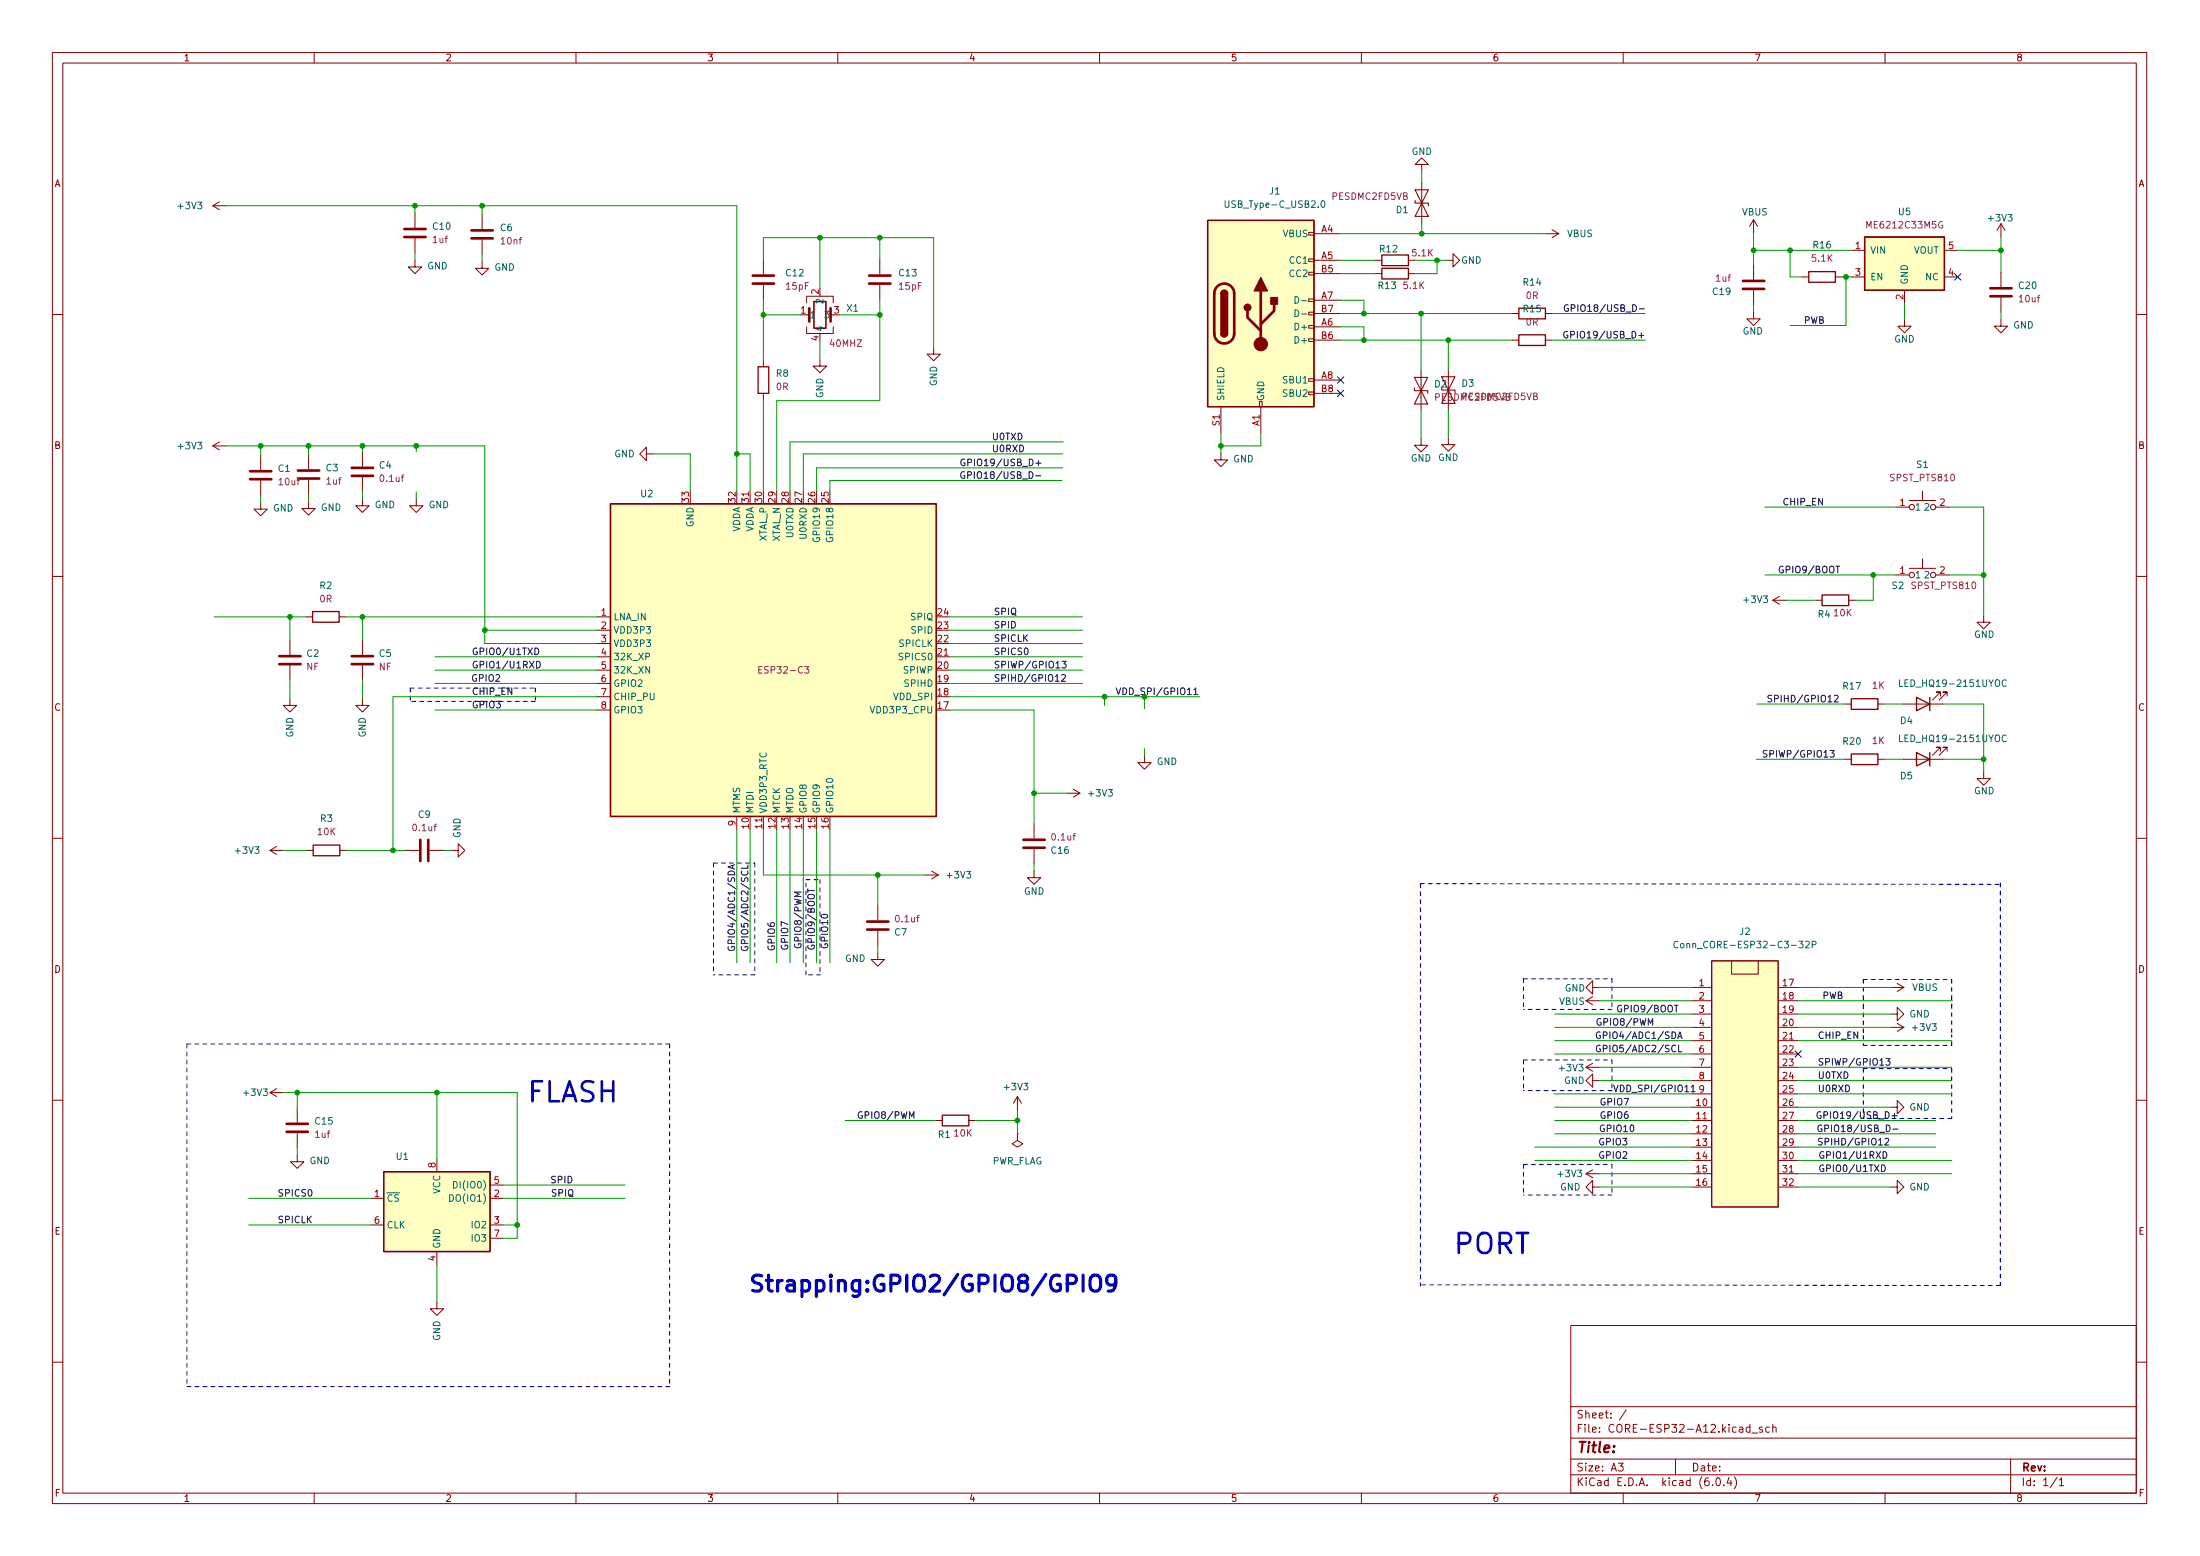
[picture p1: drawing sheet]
<svg xmlns="http://www.w3.org/2000/svg" width="420mm" height="297mm" viewBox="0 0 420 297" stroke-linecap="round" stroke-linejoin="round" font-family="sans-serif">
<g fill="none" stroke="#840000" stroke-width=".19">
<path d="M10 10h400v277h-400zM12 12h396v273h-396zM60 10v2M110 10v2M160 10v2M210 10v2M260 10v2M310 10v2M360 10v2M40.6 39.3l1.3 .7M40.6 39.3h2.6M41.9 38.5l-1.3 .8"/>
<path d="M271.5 31.4h1.3l-1.3-1.3-1.2 1.3h1.2v1.3M271.5 35v7.6M79.2 49.7v1.3h1.3l-1.3 1.2-1.2-1.2h1.2M79.2 40.7v2.8M79.2 45.5v2.8M92.1 49.9v1.3h1.2l-1.2 1.3-1.3-1.3h1.3M92.1 40.9v2.8M92.1 45.8v2.8M145.8 49.6v2.8M145.8 54.4v2.8M154.1 57.8v-1.2h5v1.2M168 49.6v2.8"/>
<path d="M168 54.4v2.8M249.9 59.6h1.1v.5h-1.1zM249.9 57.1h1.1v.5h-1.1zM249.9 52h1.1v.5h-1.1zM249.9 49.4h1.1v.5h-1.1zM249.9 44.4h1.1v.5h-1.1zM251 49.7h5M251 52.2h5M251 59.9h5M251 44.6h5M251 57.3h5M262.6 49.7h1.3"/>
<path d="M262.6 52.2h1.3M269 49.7h1.3M269 52.2h1.3M276.2 49.7h1.3v-1.3l1.3 1.3-1.3 1.3v-1.3M288.8 59.9h1.3M295.1 59.9h1.3M295.1 44.6h2.6M296.4 43.9l1.3 .7M297.7 44.6l-1.3 .8M334.9 59.6v1.3h1.3l-1.3 1.2-1.3-1.2h1.3M334.9 41.9l-.8 1.3M334.9 41.9v2.6"/>
<path d="M334.9 50.6v2.8M334.9 55.4v2.8M334.9 41.9l.8 1.3M344.2 52.9h1.2M350.5 52.9h1.3M353.6 47.8h2.5M353.6 52.9h2.5M363.7 55.4v2.5M371.3 47.8h2.6M371.3 52.9h2.6M382.1 42.7l-.7 1.3M382.1 42.7v2.5"/>
<path d="M382.1 52v2.8M382.1 56.8v2.8M382.1 42.7l.8 1.3M10 60h2M145.8 68.7v1.3M145.8 75.1v1.3M154.1 62.4v1.3h5v-1.3M154.1 60.1h.5M156.6 68.6v1.3h1.3l-1.3 1.3-1.3-1.3h1.3M178.3 66.3v1.3h1.3l-1.3 1.3-1.3-1.3h1.3M233.2 77.6v5.1M240.5 76.6h.5v1h-.5z"/>
<path d="M240.8 77.6v5.1M249.9 74.8h1.1v.5h-1.1zM249.9 72.3h1.1v.5h-1.1zM249.9 64.7h1.1v.5h-1.1zM249.9 62.1h1.1v.5h-1.1zM251 64.9h5M251 62.4h5M251 72.6h5M251 75.1h5M271.4 70.8v7.6M276.6 70.6v7.7M288.8 64.9h1.3"/>
<path d="M295.1 64.9h1.3M363.7 61v1.3h1.3l-1.3 1.2-1.2-1.2h1.2M382.1 61v1.3h1.3l-1.3 1.2-1.2-1.2h1.2M408 60h2M40.6 85.1l1.3 .8M40.6 85.1h2.6M41.9 84.4l-1.3 .7M49.8 95.9v1.3h1.3l-1.3 1.3-1.3-1.3h1.3M49.8 86.9v2.8M49.8 91.7v2.8M58.9 95.8v1.3h1.3l-1.3 1.2-1.2-1.2h1.2M58.9 86.8v2.8"/>
<path d="M58.9 91.6v2.8M69.2 95.3v1.3h1.3l-1.3 1.2-1.3-1.2h1.3M69.2 86.3v2.8M69.2 91.1v2.8M79.5 95.3v1.3h1.3l-1.3 1.2-1.3-1.2h1.3M123.4 86.7v-1.3l-1.2 1.3 1.2 1.2v-1.2h1.3M143.3 93.6v2.6M233.2 86.5v1.3h1.2l-1.2 1.3-1.3-1.3h1.3M271.4 83.7v1.3h1.3l-1.3 1.3-1.3-1.3h1.3M276.6 83.6v1.3h1.3l-1.3 1.2-1.3-1.2h1.3M362.1 96.8h2.5M364.6 95.5h5.1"/>
<path d="M367.2 93.8v1.7M369.7 96.8h2.5M10 110h2M58.4 117.8h1.3M64.8 117.8h1.2M114 117.8h2.6M338.6 114.6l1.3 .8M338.6 114.6h2.5M339.9 113.8l-1.3 .8M346.7 114.6h1.3M353.1 114.6h1.2M362.1 109.8h2.5"/>
<path d="M364.6 108.5h5.1M367.2 106.7v1.8M369.7 109.8h2.5M378.8 117.5v1.3h1.3l-1.3 1.3-1.2-1.3h1.2M408 110h2M55.4 133.4v1.3h1.2l-1.2 1.2-1.3-1.2h1.3M55.4 122.2v2.8M55.4 127v2.8M69.2 133.4v1.3h1.3l-1.3 1.2-1.3-1.2h1.3M69.2 122.2v2.8M69.2 127v2.8M114 120.3h2.6"/>
<path d="M114 125.4h2.6M114 122.8h2.6M114 127.9h2.6M114 130.5h2.6M114 133h2.6M114 135.5h2.6M178.8 125.4h2.6M352.3 134.4h1.3M358.6 134.4h1.3M363.5 134.4h7.6M370.6 132.9v-.8h-.8h.8l-1.5 1.5M371.9 132.9v-.8h-.8h.8l-1.6 1.5"/>
<path d="M140.7 155.9v2.5M145.8 155.9v2.5M197.5 157.3v2.8M203.7 151.4h2.5M205 150.7l1.2 .7M206.2 151.4l-1.2 .8M218.6 144.3v1.3h1.2l-1.2 1.2-1.3-1.2h1.3M352.3 144.9h1.3M358.6 144.9h1.3M363.5 144.9h7.6M370.6 143.4v-.7h-.8h.8l-1.5 1.5M371.9 143.4v-.7h-.8h.8l-1.6 1.5"/>
<path d="M378.8 147.4v1.2h1.3l-1.3 1.3-1.2-1.3h1.2M10 160h2M51.6 162.3h2.5M51.6 162.3l1.2 .8M52.8 161.6l-1.2 .7M58.5 162.3h1.3M64.9 162.3h1.3M77.2 162.3h2.8M82 162.3h2.8M86.2 162.3h1.3v-1.2l1.3 1.2-1.3 1.3v-1.3M167.6 172.9v2.8M167.6 177.7v2.8"/>
<path d="M176.7 167h2.5M177.9 166.3l1.3 .7M179.2 167l-1.3 .8M197.5 166.3v1.2h-1.3l1.3 1.3 1.3-1.3h-1.3M197.5 162.1v2.8M408 160h2M167.6 181.9v1.3h-1.2l1.2 1.2 1.3-1.2h-1.3M302.9 191l1.3 .8M302.9 191h2.5M304.2 188.5v-1.3l-1.3 1.3 1.3 1.3v-1.3h1.2M304.2 190.3l-1.3 .7M323.1 188.5h3.8"/>
<path d="M323.1 191h3.8M323.1 193.6h3.8M323.1 196.1h3.8M323.1 198.7h3.8M326.9 183.4h12.7v47h-12.7zM330.7 183.4v2.6h5.1v-2.6M339.6 188.5h3.8M339.6 191h3.8M339.6 193.6h3.8M339.6 196.1h3.8M339.6 198.7h3.8M361.1 193.6h1.2v-1.3l1.3 1.3-1.3 1.3v-1.3"/>
<path d="M361.1 188.5h2.5M361.1 196.1h2.5M362.3 187.7l1.3 .8M362.3 195.4l1.3 .7M363.6 188.5l-1.3 .8M363.6 196.1l-1.3 .8M10 210h2M51.6 208.6l1.2 .7M51.6 208.6h2.5M52.8 207.8l-1.2 .8M56.8 211.5v2.8M56.8 216.3v2.8"/>
<path d="M178.7 213.9h1.3M185 213.9h1.3M194.3 216.4v1.3l1 .6-1 .7-1-.7 1-.6M194.3 216.4h.1M194.3 209.3l-.8 1.3M194.3 209.3v2.6M194.3 209.3l.8 1.3M302.9 203.7l1.3 .8M302.9 203.7h2.5M304.2 206.3v-1.3l-1.3 1.3 1.3 1.3v-1.3h1.2M304.2 203l-1.3 .7M323.1 203.7h3.8"/>
<path d="M323.1 213.9h3.8M323.1 211.4h3.8M323.1 216.4h3.8M323.1 219h3.8M323.1 201.2h3.8M323.1 206.3h3.8M323.1 208.8h3.8M339.6 203.7h3.8M339.6 213.9h3.8M339.6 211.4h3.8M339.6 216.4h3.8M339.6 219h3.8"/>
<path d="M339.6 201.2h3.8M339.6 206.3h3.8M339.6 208.8h3.8M361.1 211.4h1.2v-1.3l1.3 1.3-1.3 1.2v-1.2M408 210h2M56.8 220.5v1.3h1.2l-1.2 1.2-1.3-1.2h1.3M70.7 228.8h2.6M70.7 233.8h2.6M83.4 221.1v2.6M83.4 238.9v2.6M93.6 228.8h2.5M93.6 233.8h2.5"/>
<path d="M93.6 226.2h2.5M93.6 236.4h2.5M302.9 224.1h2.5M302.9 224.1l1.3 .7M304.2 226.6v-1.3l-1.3 1.3 1.3 1.3v-1.3h1.2M304.2 223.3l-1.3 .8M323.1 221.5h3.8M323.1 224.1h3.8M323.1 226.6h3.8M339.6 221.5h3.8M339.6 224.1h3.8M339.6 226.6h3.8"/>
<path d="M361.1 226.6h1.2v-1.3l1.3 1.3-1.3 1.3v-1.3M83.4 248.6v1.2h1.3l-1.3 1.3-1.2-1.3h1.2M300 253h108v32h-108zM10 260h2M300 278.5h108M300 274.5h108M300 268.5h108M309.1 279.3h.9l-.5 .6 .4 .1v.7l-.2 .1-.6-.1M310.6 269.1l-1.3 2M320 278.5v3M334.2 272.5l-.4-.1-.3 .3 .1 .6h.6M334.2 271.9v1.5"/>
<path d="M334.6 273.6h1.1M336.6 272.5l-.4-.1-.2 .2 .1 .2 .5 .2v.3h-.6M337.9 272.5l-.4-.1-.3 .3 .2 .6h.5M338.6 272.6l.2-.2 .3 .1 .1 .9M338.6 271.9v1.5M384 278.5v6.5M408 260h2M60 285v2M110 285v2M160 285v2M210 285v2M260 285v2"/>
<path d="M300 281.5h108M310 285v2M327.1 283.5v.1M327.9 282.2l.2-.1a.8 .8 0 0 1 .5 .8 .8 .8 0 0 1-.5 .7 1 1 0 0 1-.2-1.4zM329.2 283.5v.1M330.2 282l-.3 1.1h.9M330.6 282.6v1M331.2 281.9a1.72 1.72 0 0 1 0 2.3M360 285v2M392.9 282l-1.3 2M393.3 282.5l.4-.4v1.5M393.3 283.6h.8"/>
<circle cx="365.1" cy="96.8" r=".51"/>
<circle cx="369.2" cy="96.8" r=".51"/>
<circle cx="365.1" cy="109.8" r=".51"/>
<circle cx="369.2" cy="109.8" r=".51"/>
</g>
<path d="M270.3 36.2h2.5l-1.3 2.6zM270.3 38.3v.5h2.5v.5M271.5 38.8l1.3 2.5h-2.5zM270.1 74.1v.5h2.6v.5M270.1 72h2.6l-1.3 2.6zM271.4 74.6l1.3 2.5h-2.6zM275.3 74v.5h2.6v.5M275.3 71.9h2.6l-1.3 2.6zM276.6 74.5l1.3 2.5h-2.6z" fill="none" stroke="#840000" stroke-width=".2"/>
<g fill="none" stroke="#840000" stroke-width=".51">
<path d="M77.2 45.2h4.1M77.2 43.7h4.1M90 45.5h4.1M90 44h4.1M143.8 54.1h4M143.8 52.6h4M154.6 58.8v2.6M158.6 58.8v2.6M166 54.1h4.1M166 52.6h4.1M232.5 54.7a1.91 1.91 0 0 1 2-.4 1.91 1.91 0 0 1 1.2 1.7v7.7a1.91 1.91 0 0 1-1.9 1.9 1.91 1.91 0 0 1-1.9-1.9v-7.8l.2-.7zM238.3 59.3v1.3l2.5 2.6"/>
<path d="M240.8 55.5v10.2M243.3 58.1v1.2l-2.5 2.6M332.9 53.6h4M332.9 55.2h4M380.1 56.6h4.1M380.1 55h4.1M47.8 91.5h4M47.8 90h4M56.9 91.3h4.1M56.9 89.8h4.1M67.2 90.8h4M67.2 89.3h4"/>
<path d="M53.3 126.8h4.1M53.3 125.3h4.1M67.2 126.8h4M67.2 125.3h4M80.3 160.3v4.1M81.8 160.3v4.1M165.6 175.9h4.1M165.6 177.5h4.1M195.5 160.3h4M195.5 161.8h4M54.7 216.1h4.1M54.7 214.5h4.1"/>
</g>
<g fill="none" stroke="#840000" stroke-width=".25">
<path d="M230.6 42.1h20.4v35.5h-20.4zM233.2 56a.64 .64 0 0 1 .6-.6 .64 .64 0 0 1 .6 .6M263.9 48.7h5.1v2h-5.1zM263.9 51.2h5.1v2h-5.1zM290.1 58.8h5v2.1h-5zM345.4 51.9h5.1v2h-5.1zM356.1 45.2h15.2v10.2h-15.2zM144.8 70h2v5.1h-2zM233.2 63.7a.64 .64 0 0 0 .6 .6 .64 .64 0 0 0 .6-.6M290.1 63.9h5v2h-5zM116.6 96.2h62.2v59.7h-62.2zM59.7 116.7h5.1v2.1h-5.1z"/>
<path d="M348 113.6h5.1v2h-5.1zM353.6 133.4h5v2h-5zM366 133.1l2.6 1.3-2.6 1.3zM368.6 133.1v2.6M353.6 143.9h5v2.1h-5zM366 143.7l2.6 1.2-2.6 1.3zM368.6 143.7v2.5M59.8 161.3h5.1v2.1h-5.1zM180 212.9h5v2h-5zM73.3 223.7h20.3v15.2h-20.3z"/>
</g>
<g fill="#ffffc2" stroke="#ffffc2" stroke-width=".19">
<path d="M230.6 42.1h20.4v35.5h-20.4z"/>
<path d="M356.1 45.2h15.2v10.2h-15.2z"/>
<path d="M116.6 96.2h62.2v59.7h-62.2z"/>
<path d="M73.3 223.7h20.3v15.2h-20.3z"/>
<path d="M326.9 183.4h12.7v47h-12.7z"/>
</g>
<g fill="#840000" stroke="#840000" stroke-width=".25">
<path d="M233.2 63.7h1.2a.64 .64 0 0 1-.6 .6 .64 .64 0 0 1-.6-.6z"/>
<path d="M233.2 56h1.2v7.7h-1.2z"/>
<path d="M233.4 55.6a.64 .64 0 0 1 .6-.1 .64 .64 0 0 1 .4 .5h-1.2z"/>
<path d="M240.8 53l1.3 2.5h-2.6z"/>
<path d="M242.7 56.8h1.3v1.3h-1.3z"/>
<circle cx="238.3" cy="58.7" r=".63"/>
</g>
<circle cx="240.8" cy="65.7" r="1.27" fill="#840000" stroke="#840000" stroke-width=".19"/>
<g fill="none" stroke="#006464" stroke-width=".19">
<path d="M234 38.3v1.1l.2 .2h.2l.3-.2v-1.1M252.5 38.4l.1-.1a.68 .68 0 0 1 .4 .7 .68 .68 0 0 1-.4 .6 .84 .84 0 0 1-.1-1.2zM247.3 56.6a.64 .64 0 0 1 .8 .7 .64 .64 0 0 1-.8 .6zM247.3 59.2a.64 .64 0 0 1 .8 .6 .64 .64 0 0 1-.8 .6zM248.6 57.4h1M248.6 59.9h1M362.8 129.8v1.2h.6M383.2 129.9a.6 .6 0 0 0-.9 .4 .6 .6 0 0 0 .6 .7l.3-.1M362.8 140.3v1.3h.6M383.2 140.4a.6 .6 0 0 0-.9 .5 .6 .6 0 0 0 .6 .7l.3-.1M320.5 179.8a.6 .6 0 0 0-.9 .4 .6 .6 0 0 0 .6 .8l.3-.2M344.8 179.8l.5-.1 .3 .3-.8 1h.8"/>
<path d="M321.1 180.2l.3-.1 .2 .2v.4l-.2 .3-.3-.1-.2-.2zM346.1 180.3h.6l.1-.2v-.3l-.7-.1v1.3M85.9 228.1a.64 .64 0 0 1 .7 .6 .64 .64 0 0 1-.7 .6zM86.6 225.5a.64 .64 0 0 1 .7 .7 .64 .64 0 0 1-.7 .6z"/>
</g>
<path d="M289.3 75a.64 .64 0 0 1 .8 .7 .64 .64 0 0 1-.8 .6zM291.2 75h-.6l-.1 .6 .2-.1 .4 .1 .2 .2-.1 .4-.2 .1-.5-.1M291.6 75l.4 1.3 .5-1.3M292.9 75.6h.5l.1-.4-.6-.2v1.3h.5l.2-.1v-.3l-.3-.3M144.9 127.8h.4M145.5 127.2h-.6v1.3h.6M153.7 127.2h.8l-.5 .5 .4 .1v.6l-.2 .1-.5-.1" fill="none" stroke="#840084" stroke-width=".19"/>
<path d="M155.4 57.6h2.3v5h-2.3z" fill="none" stroke="#840000" stroke-width=".3"/>
<g fill="none" stroke="#0f0f0f" stroke-width=".19">
<path d="M311.8 58.2a.64 .64 0 0 1 .7 .6 .64 .64 0 0 1-.7 .6zM313.1 59h.9M313 64h.9M313.5 63.6v.9M196.5 90.1a.64 .64 0 0 1 .8 .6 .64 .64 0 0 1-.8 .6zM197.8 90.8h1M197.8 88.4h1M198.3 87.9v1M340.5 108.1a.59 .59 0 0 0-.7 .6 .59 .59 0 0 0 .7 .6l.1-.5h-.3M102.2 123.7a.64 .64 0 0 1 .7 .6 .64 .64 0 0 1-.7 .7zM102.5 126.2a.64 .64 0 0 1 .7 .7 .64 .64 0 0 1-.7 .6zM202.8 128.9l.4-.1 .3 .3-.8 1h.8"/>
<path d="M202.8 126.2h.8l-.4 .5 .3 .2v.5l-.1 .1-.6-.1M228 131.7l.4-.4v1.3M228 132.6h.7M350.3 132.8l.5-.1 .3 .4-.8 .9h.8M349.5 143.3h.8l-.4 .4 .3 .2v.5l-.2 .1-.5-.1M139.1 166.5a.68 .68 0 0 1 .8-.2 .68 .68 0 0 1 .4 .7h-1.3zM139.9 165.2v.6M140.3 165.1l-1.3 .4 1.3 .4M141.7 166.3a.6 .6 0 0 0 .4 .8 .6 .6 0 0 0 .7-.6l-.1-.2M142.8 165.1v.6h-1.2M153 170.3h-1.3l.9 .4-.9 .5h1.3M154.3 169.7v.7"/>
<path d="M154.3 170h1.2M314.8 195.7v-1.3l.4 1 .4-1v1.3M319.3 197a.64 .64 0 0 1 .7 .6 .64 .64 0 0 1-.7 .7zM319.8 191.9h.7M320 199.6a.6 .6 0 0 0-.8 .5 .6 .6 0 0 0 .6 .7l.2-.1M320.1 191.9v1.3M320.4 198.3l.4-1.3 .5 1.3M320.5 197.9h.6M320.6 199.5v1.3h.6M173.7 213.5v-1.3l.4 .9 .4-.9v1.3M323 207.5l.4-.4v1.3M323 208.4h.7"/>
<path d="M359.6 219.8a.64 .64 0 0 1 .8 .7 .64 .64 0 0 1-.8 .6zM360 217.4l.5-.1 .2 .4-.8 .9h.8M360.2 202.1h.8l-.5 .4 .4 .2v.5l-.2 .1-.5-.1M360.2 214.8a.64 .64 0 0 1 .8 .6 .64 .64 0 0 1-.8 .6zM361.3 213h1M361.5 215.6h1M361.8 212.5v1M359.3 222.4a.64 .64 0 0 1 .8 .6 .64 .64 0 0 1-.8 .7z"/>
</g>
<path d="M206.9 243.4v3.1M208.6 243.6a1.01 1.01 0 0 1 1.1-.1 1.01 1.01 0 0 1 .5 .9v1.1a1.02 1.02 0 0 1-1 1 1.02 1.02 0 0 1-1-1v-1.1l.1-.5zM213.1 244.7l-.1 .3-.5 .3h-.6l-.4-.3-.1-.3v-.7l.3-.4 .2-.2h.6l.5 .3a2.02 2.02 0 0 1-.8 2.8h-.5" fill="none" stroke="#0000c2" stroke-width=".61"/>
<g fill="none" stroke="#0000c2" stroke-width=".19" stroke-dasharray=".8 .8">
<path d="M78.4 131.4v2.5M78.4 131.4h23.8M102.2 131.4v2.5M102.2 133.9h-23.8M136.3 164.8h7.8M136.3 164.8v21.3M144.1 164.8v21.3M153.9 167.9h2.7M156.6 167.9v18.2M271.3 168.7l110.7 .1M271.3 168.7v76.8M382 168.6v76.8"/>
<path d="M35.7 199.3h92.2M35.7 199.3v65.4M127.9 199.3v65.4M144.1 186.1h-7.8M153.9 186.1v-18.2M156.7 186.1h-2.8M291 186.9v5.8M291 186.9h16.8M307.8 192.7h-16.8M307.8 186.9v5.8M355.9 197.6v2M355.9 199.6h16.8"/>
<path d="M355.9 187v3.2M355.9 190.2v1.7M355.9 187h16.8M355.9 191.8v5.8M372.7 199.6v-2.1M372.7 187v3.2M372.7 190.2v1.7M372.7 191.8v5.8M291 202.3v5.9M291 202.3h16.8M307.8 202.3v5.9M307.8 208.2h-16.8"/>
<path d="M355.9 204h16.8M355.9 204v9.5M372.7 213.5h-16.8M372.7 204v.1M372.7 204v9.5M291 222.3v5.8M291 222.3h16.8M307.8 222.3v5.8M307.8 228.1h-16.8M382 245.4l-110.7-.1M127.9 264.7h-92.2"/>
</g>
<g fill="none" stroke="#009600" stroke-width=".19">
<path d="M43.2 39.3h97.5v54.3M79.2 39.3v1.4M92.1 39.3v1.6M271.5 32.7v2.3M79.2 48.3v1.4M92.1 48.6v1.3M145.8 49.6v-4.2h32.5v20.9M145.8 57.2v11.5M156.6 45.4v9.6M168 57.2v19.3h-19.7v17.1M168 45.4v4.2M256 52.2h6.6"/>
<path d="M256 59.9h32.8M256 44.6h39.1M256 49.7h6.6M256 57.3h4.5v2.6M270.3 49.7h5.9M271.4 59.9v10.9M271.5 42.6v2M274.4 49.7v2.5h-4.1M296.4 59.9h17.8M334.9 44.5v6.1M334.9 58.2v1.4M334.9 47.8h18.7"/>
<path d="M341.9 47.8v5.1h2.3M351.8 52.9h1.8M352.6 52.9v9.2h-10.7M363.7 57.9v3.1M373.9 47.8h8.2M382.1 45.2v6.8M382.1 59.6v1.4M145.8 76.4v17.2M145.8 60.1h7M156.6 65.2v3.4M160.4 60.1h7.6M256 64.9h32.8"/>
<path d="M256 62.4h4.5v2.5M271.4 78.4v5.3M276.6 64.9v5.7M276.6 78.3v5.3M296.4 64.9h17.8M43.2 85.1h49.4v37.7h21.4M49.8 85.1v1.8M49.8 94.5v1.4M58.9 85.1v1.7M58.9 94.4v1.4M69.2 85.1v1.2M69.2 93.9v1.4"/>
<path d="M79.5 85.1v1.2M79.5 93.9v1.4M124.7 86.7h7.1v6.9M140.7 86.7h2.6v6.9M202.8 91.7h-44.3v1.9M202.9 86.7h-49.5v6.9M202.9 89.3h-46.9v4.3M203.1 84.4h-52.2v9.2M233.2 82.7v3.8M240.8 82.7v2.4h-7.6M337.1 96.8h25M372.2 96.8h6.6v20.7"/>
<path d="M40.9 117.8h17.5M55.4 117.8v4.4M66 117.8h48M69.2 117.8v4.4M181.4 117.8h25.4M337.1 109.8h25M341.1 114.6h5.6M357.8 109.8v4.8h-3.5M372.2 109.8h6.6M55.4 129.8v3.6M69.2 129.8v3.6M83.1 125.4h30.9"/>
<path d="M83.1 127.9h30.9M83.1 130.5h30.9M83.1 135.5h30.9M92.6 120.3h21.4M114 133h-38.9v29.3M181.4 120.3h25.4M181.4 122.8h25.4M181.4 125.4h25.4M181.4 127.9h25.4M181.4 130.5h25.4M181.4 133h47.7M181.4 135.5h16.1v21.8"/>
<path d="M210.9 133v1.7M218.6 133v2.3M335.5 134.4h16.8M359.9 134.4h3.6M371.1 134.4h7.7v13M140.7 158.4v25.4M143.3 158.4v25.4M145.8 158.4v8.6h30.9M148.3 158.4v25.4M150.9 158.4v25.4M153.4 158.4v25.4M156 158.4v25.4"/>
<path d="M158.5 158.4v25.4M197.5 151.4h6.2M218.6 142.9v1.4M335.4 144.9h16.9M359.9 144.9h3.6M371.1 144.9h7.7M54.1 162.3h4.4M66.2 162.3h11M84.8 162.3h1.4M167.6 167v5.9M197.5 164.9v1.4M167.6 180.5v1.4"/>
<path d="M296.9 198.7h26.2M296.9 196.1h26.2M296.9 193.6h26.2M305.4 191h17.7M305.4 188.5h17.7M343.4 198.7h29.3M343.4 191h29.5M343.4 188.5h17.7M343.4 196.1h17.7M343.4 193.6h17.7M54.1 208.6h44.7v27.8h-2.7M56.8 208.6v2.9"/>
<path d="M56.8 219.1v1.4M83.4 208.6v12.5M161.4 213.9h17.3M186.3 213.9h8M194.3 211.9v4.5M293.1 219h30M296.8 208.8h26.3M296.9 216.4h26.2M296.9 213.9h26.2M296.9 211.4h26.2M296.9 201.2h26.2M305.4 206.3h17.7"/>
<path d="M305.4 203.7h17.7M343.4 206.3h29.3M343.4 208.8h29.3M343.4 203.7h29.3M343.4 219h26.3M343.4 216.4h26.3M343.4 213.9h26.3M343.4 211.4h17.7M47.5 228.8h23.2M47.5 233.8h23.2M96.1 226.2h23.3M96.1 228.8h23.3"/>
<path d="M96.1 233.8h2.7M293.1 221.5h30M305.4 226.6h17.7M305.4 224.1h17.7M343.4 226.6h17.7M343.4 224.1h29.3M343.4 221.5h29.3M83.4 241.5v7.1"/>
</g>
<path d="M373.3 52.3l1.2 1.2M374.5 52.3l-1.2 1.2M255.4 71.9l1.2 1.3M255.4 74.5l1.2 1.2M256.6 71.9l-1.2 1.3M256.6 74.5l-1.2 1.2M342.8 200.6l1.2 1.2M344 200.6l-1.2 1.2" fill="none" stroke="#000084" stroke-width=".19"/>
<g fill="#009600" stroke="#009600" stroke-width=".19">
<circle cx="271.4" cy="59.9" r=".46"/>
<circle cx="276.6" cy="64.9" r=".46"/>
<circle cx="274.4" cy="49.7" r=".46"/>
<circle cx="334.9" cy="47.8" r=".46"/>
<circle cx="260.5" cy="59.9" r=".46"/>
<circle cx="260.5" cy="64.9" r=".46"/>
<circle cx="168" cy="60.1" r=".46"/>
<circle cx="233.2" cy="85.1" r=".46"/>
<circle cx="271.5" cy="44.6" r=".46"/>
<circle cx="357.8" cy="109.8" r=".46"/>
<circle cx="378.8" cy="109.8" r=".46"/>
<circle cx="378.8" cy="144.9" r=".46"/>
<circle cx="341.9" cy="47.8" r=".46"/>
<circle cx="352.6" cy="52.9" r=".46"/>
<circle cx="382.1" cy="47.8" r=".46"/>
<circle cx="69.2" cy="85.1" r=".46"/>
<circle cx="79.5" cy="85.1" r=".46"/>
<circle cx="49.8" cy="85.1" r=".46"/>
<circle cx="55.4" cy="117.8" r=".46"/>
<circle cx="58.9" cy="85.1" r=".46"/>
<circle cx="79.2" cy="39.3" r=".46"/>
<circle cx="75.1" cy="162.3" r=".46"/>
<circle cx="69.2" cy="117.8" r=".46"/>
<circle cx="92.6" cy="120.3" r=".46"/>
<circle cx="92.1" cy="39.3" r=".46"/>
<circle cx="145.8" cy="60.1" r=".46"/>
<circle cx="140.7" cy="86.7" r=".46"/>
<circle cx="83.4" cy="208.6" r=".46"/>
<circle cx="156.6" cy="45.4" r=".46"/>
<circle cx="168" cy="45.4" r=".46"/>
<circle cx="167.6" cy="167" r=".46"/>
<circle cx="197.5" cy="151.4" r=".46"/>
<circle cx="210.9" cy="133" r=".46"/>
<circle cx="194.3" cy="213.9" r=".46"/>
<circle cx="98.8" cy="233.8" r=".46"/>
<circle cx="56.8" cy="208.6" r=".46"/>
</g>
<g font-size="5.3" fill="#0000c2">
<text x="100.5" y="210.4">FLASH</text>
<text x="277.4" y="239.4">PORT</text>
</g>
<text font-size="4.2" fill="#0000c2" x="142.7" y="246.6">Strapping:GPIO2/GPIO8/GPIO9</text>
<text font-size="2.8" fill="#840000" x="301" y="277.3">Title:</text>
<g font-size="2.1" fill="#840000">
<text x="301" y="273.5">File: CORE-ESP32-A12.kicad_sch</text>
<text x="301" y="270.8">Sheet: /</text>
<text x="301" y="280.9">Size: A3</text>
<text x="323" y="280.9">Date:</text>
<text x="386" y="280.9">Rev:</text>
<text x="301" y="283.7">KiCad E.D.A. kicad (6.0.4)</text>
<text x="386" y="283.7">Id: 1/1</text>
</g>
<g font-size="1.8" fill="#840000">
<text x="35" y="11.7">1</text>
<text x="85" y="11.7">2</text>
<text x="135" y="11.7">3</text>
<text x="185" y="11.7">4</text>
<text x="235" y="11.7">5</text>
<text x="285" y="11.7">6</text>
<text x="335" y="11.7">7</text>
<text x="385" y="11.7">8</text>
<text x="10.3" y="35.7">A</text>
<text x="408.3" y="35.7">A</text>
<text x="10.3" y="85.7">B</text>
<text x="408.3" y="85.7">B</text>
<text x="10.3" y="135.7">C</text>
<text x="408.3" y="135.7">C</text>
<text x="10.3" y="185.7">D</text>
<text x="408.3" y="185.7">D</text>
<text x="10.4" y="235.7">E</text>
<text x="408.4" y="235.7">E</text>
<text x="10.4" y="285.7">F</text>
<text x="35" y="286.7">1</text>
<text x="85" y="286.7">2</text>
<text x="135" y="286.7">3</text>
<text x="185" y="286.7">4</text>
<text x="235" y="286.7">5</text>
<text x="285" y="286.7">6</text>
<text x="335" y="286.7">7</text>
<text x="385" y="286.7">8</text>
<text x="408.4" y="285.7">F</text>
</g>
<g font-size="1.8" fill="#006464">
<text x="269.6" y="29.6">GND</text>
<text x="34.2" y="39.9">+3V3</text>
<text x="234.5" y="39.7">USB_Type-C_USB2.0</text>
<text x="242.5" y="37.1">J1</text>
<text x="266.7" y="40.7">D1</text>
<text x="332.7" y="41.1">VBUS</text>
<text x="362.6" y="41.1">U5</text>
<text x="82.7" y="43.9">C10</text>
<text x="95.6" y="44.1">C6</text>
<text x="245" y="45.2">VBUS</text>
<text x="299.3" y="45.2">VBUS</text>
<text x="346.4" y="47.4">R16</text>
<text x="379.9" y="42.3">+3V3</text>
<text x="81.6" y="51.4">GND</text>
<text x="94.4" y="51.7">GND</text>
<text x="150.2" y="52.7">C12</text>
<text x="171.8" y="52.7">C13</text>
<text x="246.4" y="50.3">CC1</text>
<text x="246.4" y="52.9">CC2</text>
<text x="263.6" y="48.2">R12</text>
<text x="279" y="50.3">GND</text>
<text x="357.1" y="48.4">VIN</text>
<text x="357.1" y="53.5">EN</text>
<text x="365.4" y="48.4">VOUT</text>
<text x="367.8" y="53.5">NC</text>
<text x="157.2" y="57.8" transform="rotate(-90 157.2 57.8)">2</text>
<text x="161.8" y="59.5">X1</text>
<text x="263.3" y="55.2">R13</text>
<text x="291" y="54.5">R14</text>
<text x="291" y="59.6">R15</text>
<text x="327.2" y="56.3">C19</text>
<text x="364.4" y="54.4" transform="rotate(-90 364.4 54.4)">GND</text>
<text x="385.6" y="55.2">C20</text>
<text x="154.6" y="60.7">1</text>
<text x="157.2" y="63.4" transform="rotate(-90 157.2 63.4)">4</text>
<text x="157.6" y="60.7">3</text>
<text x="247.6" y="63">D+</text>
<text x="247.6" y="65.6">D+</text>
<text x="332.8" y="63.9">GND</text>
<text x="361.7" y="65.4">GND</text>
<text x="384.5" y="62.7">GND</text>
<text x="148.3" y="71.9">R8</text>
<text x="157.2" y="76" transform="rotate(-90 157.2 76)">GND</text>
<text x="178.9" y="73.7" transform="rotate(-90 178.9 73.7)">GND</text>
<text x="233.8" y="76.6" transform="rotate(-90 233.8 76.6)">SHIELD</text>
<text x="241.4" y="76.6" transform="rotate(-90 241.4 76.6)">GND</text>
<text x="245.2" y="73.2">SBU1</text>
<text x="245.2" y="75.7">SBU2</text>
<text x="274" y="74">D2</text>
<text x="279.2" y="73.8">D3</text>
<text x="34.2" y="85.8">+3V3</text>
<text x="62.3" y="90">C3</text>
<text x="72.5" y="89.4">C4</text>
<text x="117.3" y="87.3">GND</text>
<text x="235.5" y="88.2">GND</text>
<text x="269.4" y="88.1">GND</text>
<text x="274.6" y="88">GND</text>
<text x="366.1" y="89.3">S1</text>
<text x="53.1" y="90.1">C1</text>
<text x="122.4" y="94.9">U2</text>
<text x="52.1" y="97.6">GND</text>
<text x="61.3" y="97.5">GND</text>
<text x="71.6" y="97">GND</text>
<text x="81.8" y="97">GND</text>
<text x="132.5" y="100.6" transform="rotate(-90 132.5 100.6)">GND</text>
<text x="141.4" y="101.7" transform="rotate(-90 141.4 101.7)">VDDA</text>
<text x="143.9" y="101.7" transform="rotate(-90 143.9 101.7)">VDDA</text>
<text x="365.6" y="97.4">1</text>
<text x="367.7" y="97.4">2</text>
<text x="146.4" y="103.5" transform="rotate(-90 146.4 103.5)">XTAL_P</text>
<text x="149" y="103.6" transform="rotate(-90 149 103.6)">XTAL_N</text>
<text x="151.5" y="102.5" transform="rotate(-90 151.5 102.5)">U0TXD</text>
<text x="154.1" y="102.7" transform="rotate(-90 154.1 102.7)">U0RXD</text>
<text x="156.6" y="103.1" transform="rotate(-90 156.6 103.1)">GPIO19</text>
<text x="159.1" y="103.1" transform="rotate(-90 159.1 103.1)">GPIO18</text>
<text x="61.1" y="112.4">R2</text>
<text x="361.4" y="112.4">S2</text>
<text x="365.6" y="110.4">1</text>
<text x="367.7" y="110.4">2</text>
<text x="117.1" y="118.4">LNA_IN</text>
<text x="174.1" y="118.4">SPIQ</text>
<text x="333.2" y="115.1">+3V3</text>
<text x="347.2" y="117.9">R4</text>
<text x="58.6" y="125.4">C2</text>
<text x="72.5" y="125.4">C5</text>
<text x="117.1" y="120.9">VDD3P3</text>
<text x="117.1" y="123.5">VDD3P3</text>
<text x="171.8" y="123.5">SPICLK</text>
<text x="174.2" y="120.9">SPID</text>
<text x="377" y="121.8">GND</text>
<text x="117.1" y="126">32K_XP</text>
<text x="117.1" y="128.6">32K_XN</text>
<text x="117.1" y="131.1">GPIO2</text>
<text x="172" y="126">SPICS0</text>
<text x="172.6" y="128.6">SPIWP</text>
<text x="172.9" y="131.1">SPIHD</text>
<text x="352.1" y="131.6">R17</text>
<text x="363.6" y="131.1">LED_HQ19-2151UYOC</text>
<text x="117.1" y="133.6">CHIP_PU</text>
<text x="117.1" y="136.2">GPIO3</text>
<text x="166.7" y="136.2">VDD3P3_CPU</text>
<text x="170.7" y="133.6">VDD_SPI</text>
<text x="56" y="140.8" transform="rotate(-90 56 140.8)">GND</text>
<text x="69.8" y="140.8" transform="rotate(-90 69.8 140.8)">GND</text>
<text x="352.1" y="142.1">R20</text>
<text x="363" y="138.2">D4</text>
<text x="363.6" y="141.6">LED_HQ19-2151UYOC</text>
<text x="220.9" y="146">GND</text>
<text x="363" y="148.8">D5</text>
<text x="141.4" y="155.4" transform="rotate(-90 141.4 155.4)">MTMS</text>
<text x="143.9" y="155.4" transform="rotate(-90 143.9 155.4)">MTDI</text>
<text x="146.4" y="155.4" transform="rotate(-90 146.4 155.4)">VDD3P3_RTC</text>
<text x="149" y="155.4" transform="rotate(-90 149 155.4)">MTCK</text>
<text x="151.5" y="155.4" transform="rotate(-90 151.5 155.4)">MTDO</text>
<text x="154.1" y="155.4" transform="rotate(-90 154.1 155.4)">GPIO8</text>
<text x="156.6" y="155.4" transform="rotate(-90 156.6 155.4)">GPIO9</text>
<text x="159.1" y="155.4" transform="rotate(-90 159.1 155.4)">GPIO10</text>
<text x="208" y="152.1">+3V3</text>
<text x="377" y="151.6">GND</text>
<text x="61.2" y="156.9">R3</text>
<text x="79.9" y="156.1">C9</text>
<text x="87.9" y="160" transform="rotate(-90 87.9 160)">GND</text>
<text x="45.1" y="163">+3V3</text>
<text x="181" y="167.7">+3V3</text>
<text x="200.8" y="163">C16</text>
<text x="195.5" y="170.8">GND</text>
<text x="170.9" y="178.6">C7</text>
<text x="332.3" y="178.5">J2</text>
<text x="161.4" y="183.6">GND</text>
<text x="321.6" y="181">Conn_CORE-ESP32-C3-32P</text>
<text x="297.8" y="191.8">VBUS</text>
<text x="298.8" y="189.3">GND</text>
<text x="365.2" y="189.1">VBUS</text>
<text x="364.6" y="194.2">GND</text>
<text x="365.4" y="196.8">+3V3</text>
<text x="46.7" y="209.2">+3V3</text>
<text x="191.9" y="208.1">+3V3</text>
<text x="297.9" y="204.5">+3V3</text>
<text x="298.7" y="206.9">GND</text>
<text x="60.2" y="214.7">C15</text>
<text x="364.6" y="212">GND</text>
<text x="75.7" y="221.4">U1</text>
<text x="179.2" y="217.2">R1</text>
<text x="59.1" y="222.2">GND</text>
<text x="84.1" y="227.9" transform="rotate(-90 84.1 227.9)">VCC</text>
<text x="87.3" y="226.9">DI(IO0)</text>
<text x="189.3" y="222.3">PWR_FLAG</text>
<text x="297.7" y="224.7">+3V3</text>
<text x="297.9" y="227.2">GND</text>
<text x="364.6" y="227.2">GND</text>
<text x="73.8" y="229.4">~{CS}</text>
<text x="86.4" y="229.4">DO(IO1)</text>
<text x="73.8" y="234.5">CLK</text>
<text x="84.1" y="238.4" transform="rotate(-90 84.1 238.4)">GND</text>
<text x="90.2" y="234.5">IO2</text>
<text x="90.2" y="237">IO3</text>
<text x="84.1" y="256" transform="rotate(-90 84.1 256)">GND</text>
</g>
<g font-size="1.8" fill="#840084">
<text x="254.5" y="38.1">PESDMC2FD5VB</text>
<text x="82.7" y="46.4">1uf</text>
<text x="95.8" y="46.6">10nf</text>
<text x="356.9" y="43.6">ME6212C33M5G</text>
<text x="269.8" y="48.9">5.1K</text>
<text x="327.8" y="53.8">1uf</text>
<text x="346.1" y="49.9">5.1K</text>
<text x="150.2" y="55.3">15pF</text>
<text x="171.8" y="55.3">15pF</text>
<text x="268.1" y="55.2">5.1K</text>
<text x="291.5" y="57.1">0R</text>
<text x="385.7" y="57.7">10uf</text>
<text x="291.5" y="62.1">0R</text>
<text x="158.6" y="66.2">40MHZ</text>
<text x="148.3" y="74.5">0R</text>
<text x="274.1" y="76.5">PESDMC2FD5VB</text>
<text x="53.4" y="92.6">10uf</text>
<text x="62.4" y="92.5">1uf</text>
<text x="72.7" y="92">0.1uf</text>
<text x="361.2" y="91.9">SPST_PTS810</text>
<text x="365.2" y="112.4">SPST_PTS810</text>
<text x="61.1" y="115">0R</text>
<text x="350.3" y="117.6">10K</text>
<text x="58.5" y="127.9">NF</text>
<text x="72.4" y="127.9">NF</text>
<text x="145.5" y="128.6">ESP32-C3</text>
<text x="357.6" y="131.5">1K</text>
<text x="357.6" y="142">1K</text>
<text x="60.7" y="159.4">10K</text>
<text x="79" y="158.7">0.1uf</text>
<text x="201" y="160.4">0.1uf</text>
<text x="171.2" y="176.1">0.1uf</text>
<text x="60.2" y="217.2">1uf</text>
<text x="182.3" y="217">10K</text>
</g>
<g font-size="1.8" fill="#a90000">
<text x="252.4" y="44.4">A4</text>
<text x="354.3" y="47.5">1</text>
<text x="372.1" y="47.5">5</text>
<text x="252.4" y="49.4">A5</text>
<text x="252.4" y="52">B5</text>
<text x="354.3" y="52.6">3</text>
<text x="372.1" y="52.6">4</text>
<text x="152.9" y="59.9">1</text>
<text x="156.3" y="56.2" transform="rotate(-90 156.3 56.2)">2</text>
<text x="159.3" y="59.9">3</text>
<text x="252.4" y="57.1">A7</text>
<text x="252.4" y="59.6">B7</text>
<text x="363.5" y="57.2" transform="rotate(-90 363.5 57.2)">2</text>
<text x="156.3" y="65" transform="rotate(-90 156.3 65)">4</text>
<text x="252.4" y="62.1">A6</text>
<text x="252.4" y="64.7">B6</text>
<text x="252.4" y="72.3">A8</text>
<text x="252.4" y="74.8">B8</text>
<text x="232.9" y="81.3" transform="rotate(-90 232.9 81.3)">S1</text>
<text x="240.5" y="81.3" transform="rotate(-90 240.5 81.3)">A1</text>
<text x="131.6" y="95.9" transform="rotate(-90 131.6 95.9)">33</text>
<text x="140.5" y="95.9" transform="rotate(-90 140.5 95.9)">32</text>
<text x="143" y="95.9" transform="rotate(-90 143 95.9)">31</text>
<text x="145.5" y="95.9" transform="rotate(-90 145.5 95.9)">30</text>
<text x="148.1" y="95.9" transform="rotate(-90 148.1 95.9)">29</text>
<text x="150.6" y="95.9" transform="rotate(-90 150.6 95.9)">28</text>
<text x="153.2" y="95.9" transform="rotate(-90 153.2 95.9)">27</text>
<text x="155.7" y="95.9" transform="rotate(-90 155.7 95.9)">26</text>
<text x="158.2" y="95.9" transform="rotate(-90 158.2 95.9)">25</text>
<text x="362.9" y="96.6">1</text>
<text x="370.5" y="96.6">2</text>
<text x="362.9" y="109.5">1</text>
<text x="370.5" y="109.5">2</text>
<text x="114.8" y="117.5">1</text>
<text x="179.1" y="117.5">24</text>
<text x="114.8" y="120.1">2</text>
<text x="114.8" y="122.6">3</text>
<text x="114.8" y="125.1">4</text>
<text x="179.1" y="125.1">21</text>
<text x="179.1" y="122.6">22</text>
<text x="179.1" y="120.1">23</text>
<text x="114.8" y="127.7">5</text>
<text x="114.8" y="130.2">6</text>
<text x="179.1" y="130.2">19</text>
<text x="179.1" y="127.7">20</text>
<text x="114.8" y="132.8">7</text>
<text x="114.8" y="135.3">8</text>
<text x="179.1" y="135.3">17</text>
<text x="179.1" y="132.8">18</text>
<text x="140.5" y="157.6" transform="rotate(-90 140.5 157.6)">9</text>
<text x="143" y="158.1" transform="rotate(-90 143 158.1)">10</text>
<text x="145.5" y="158.1" transform="rotate(-90 145.5 158.1)">11</text>
<text x="148.1" y="158.1" transform="rotate(-90 148.1 158.1)">12</text>
<text x="150.6" y="158.1" transform="rotate(-90 150.6 158.1)">13</text>
<text x="153.2" y="158.1" transform="rotate(-90 153.2 158.1)">14</text>
<text x="155.7" y="158.1" transform="rotate(-90 155.7 158.1)">15</text>
<text x="158.2" y="158.1" transform="rotate(-90 158.2 158.1)">16</text>
<text x="324.5" y="188.3">1</text>
<text x="324.5" y="190.8">2</text>
<text x="340.5" y="188.3">17</text>
<text x="340.5" y="190.8">18</text>
<text x="324.5" y="193.3">3</text>
<text x="324.5" y="195.9">4</text>
<text x="340.5" y="193.3">19</text>
<text x="340.5" y="195.9">20</text>
<text x="324.5" y="198.4">5</text>
<text x="324.5" y="201">6</text>
<text x="324.5" y="203.5">7</text>
<text x="340.5" y="198.4">21</text>
<text x="340.5" y="201">22</text>
<text x="340.5" y="203.5">23</text>
<text x="324.5" y="206">8</text>
<text x="324.5" y="208.6">9</text>
<text x="340.5" y="206">24</text>
<text x="340.5" y="208.6">25</text>
<text x="324" y="211.1">10</text>
<text x="324" y="213.7">11</text>
<text x="340.5" y="211.1">26</text>
<text x="340.5" y="213.7">27</text>
<text x="324" y="216.2">12</text>
<text x="324" y="218.7">13</text>
<text x="324" y="221.3">14</text>
<text x="340.5" y="216.2">28</text>
<text x="340.5" y="218.7">29</text>
<text x="340.5" y="221.3">30</text>
<text x="83.2" y="222.9" transform="rotate(-90 83.2 222.9)">8</text>
<text x="94.4" y="226">5</text>
<text x="324" y="223.8">15</text>
<text x="324" y="226.4">16</text>
<text x="340.5" y="223.8">31</text>
<text x="340.5" y="226.4">32</text>
<text x="71.5" y="228.5">1</text>
<text x="71.5" y="233.6">6</text>
<text x="94.4" y="228.5">2</text>
<text x="94.4" y="233.6">3</text>
<text x="94.4" y="236.1">7</text>
<text x="83.2" y="240.7" transform="rotate(-90 83.2 240.7)">4</text>
</g>
<g font-size="1.8" fill="#0f0f0f">
<text x="298.4" y="59.5">GPIO18/USB_D-</text>
<text x="298.3" y="64.6">GPIO19/USB_D+</text>
<text x="344.4" y="61.8">PWB</text>
<text x="183.2" y="89">GPIO19/USB_D+</text>
<text x="189.4" y="86.3">U0RXD</text>
<text x="189.4" y="84">U0TXD</text>
<text x="183.2" y="91.4">GPIO18/USB_D-</text>
<text x="340.4" y="96.5">CHIP_EN</text>
<text x="340.5" y="109.4">GPIO9/BOOT</text>
<text x="189.7" y="117.4">SPIQ</text>
<text x="189.7" y="120">SPID</text>
<text x="90" y="125">GPIO0/U1TXD</text>
<text x="189.7" y="125">SPICS0</text>
<text x="189.7" y="122.5">SPICLK</text>
<text x="89.9" y="130.1">GPIO2</text>
<text x="90" y="127.6">GPIO1/U1RXD</text>
<text x="189.7" y="130.1">SPIHD/GPIO12</text>
<text x="189.7" y="127.6">SPIWP/GPIO13</text>
<text x="90" y="135.2">GPIO3</text>
<text x="90" y="132.7">CHIP_EN</text>
<text x="337.3" y="134.1">SPIHD/GPIO12</text>
<text x="336.4" y="144.6">SPIWP/GPIO13</text>
<text x="140.4" y="181.8" transform="rotate(-90 140.4 181.8)">GPIO4/ADC1/SDA</text>
<text x="142.9" y="181.8" transform="rotate(-90 142.9 181.8)">GPIO5/ADC2/SCL</text>
<text x="148" y="181.6" transform="rotate(-90 148 181.6)">GPIO6</text>
<text x="150.5" y="181.5" transform="rotate(-90 150.5 181.5)">GPIO7</text>
<text x="153.1" y="181.3" transform="rotate(-90 153.1 181.3)">GPIO8/PWM</text>
<text x="155.6" y="181.5" transform="rotate(-90 155.6 181.5)">GPIO9/BOOT</text>
<text x="158.1" y="181.3" transform="rotate(-90 158.1 181.3)">GPIO10</text>
<text x="348" y="190.7">PWB</text>
<text x="304.7" y="195.8">GPIO8/PWM</text>
<text x="308.6" y="193.2">GPIO9/BOOT</text>
<text x="304.5" y="198.3">GPIO4/ADC1/SDA</text>
<text x="304.5" y="200.9">GPIO5/ADC2/SCL</text>
<text x="347.1" y="198.3">CHIP_EN</text>
<text x="347.1" y="203.4">SPIWP/GPIO13</text>
<text x="308" y="208.5">VDD_SPI/GPIO11</text>
<text x="347.1" y="208.5">U0RXD</text>
<text x="347.1" y="205.9">U0TXD</text>
<text x="163.6" y="213.6">GPIO8/PWM</text>
<text x="305.4" y="211">GPIO7</text>
<text x="305.4" y="213.6">GPIO6</text>
<text x="346.7" y="213.6">GPIO19/USB_D+</text>
<text x="305.2" y="218.6">GPIO3</text>
<text x="305.2" y="221.2">GPIO2</text>
<text x="305.3" y="216.1">GPIO10</text>
<text x="346.9" y="216.1">GPIO18/USB_D-</text>
<text x="347" y="218.6">SPIHD/GPIO12</text>
<text x="347.2" y="221.2">GPIO1/U1RXD</text>
<text x="105" y="225.9">SPID</text>
<text x="347.2" y="223.7">GPIO0/U1TXD</text>
<text x="53" y="233.5">SPICLK</text>
<text x="53" y="228.4">SPICS0</text>
<text x="105.2" y="228.4">SPIQ</text>
</g>
<text font-size="1.8" fill="#009600" x="213" y="132.7">VDD_SPI/GPIO11</text>
</svg>
